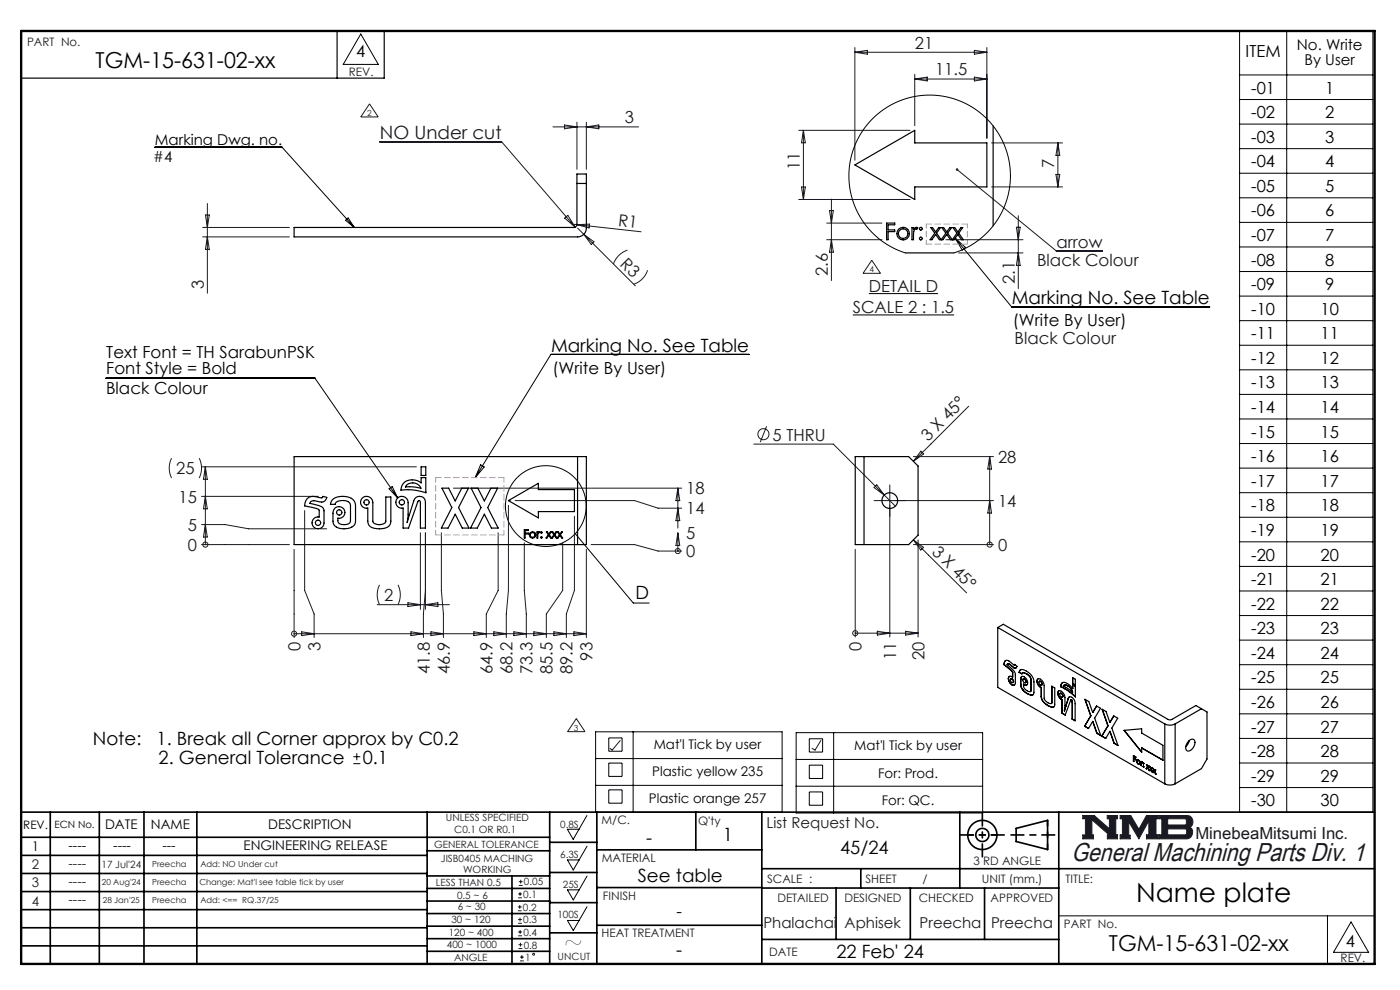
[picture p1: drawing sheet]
<svg xmlns="http://www.w3.org/2000/svg" width="297mm" height="210mm" viewBox="0 0 297 210" stroke-linecap="round" stroke-linejoin="round" font-family="sans-serif">
<g fill="none" stroke="#000" stroke-width=".35">
<path d="M4.5 172.3h287.1M4.5 177.6h112.1M10.7 172.3v32.2M21.1 172.3v32.2M30.5 172.3v32.2M41.8 172.3v32.2M90.6 172.3v32.2M116.6 172.3v32.2M116.6 178.7h10M126.6 172.3v32.2M147.6 172.3v8M161.6 172.3v32.2"/>
<path d="M203.6 172.3v16.1M215.6 175.7l6.6-1.7v6.2l-6.6-1.7zM224.6 172.3v32.2M4.5 185.3h86.1M4.5 181.4h86.1M4.5 189.1h86.1M4.5 193h86.1M4.5 196.8h86.1M90.6 199.1h26M90.6 193.8h26M90.6 188.5h26M90.6 191.1h26"/>
<path d="M90.6 180.5h26M90.6 185.8h26M90.6 196.5h26M108.6 185.8v18.5M116.6 185.1h10M116.6 191.5h10M116.6 197.9h10M126.6 196.3h35M126.6 188.3h35M126.6 180.3h35M161.6 184.3h130M161.6 199.3h63"/>
<path d="M161.6 188.4h63M177.4 188.4v10.9M182.6 184.3v4.1M193.1 188.4v10.9M208.9 188.4v10.9M4.5 200.6h86.1M90.6 201.8h26"/>
<circle cx="208.4" cy="177.1" r="3.1"/>
<circle cx="208.4" cy="177.1" r="1.39"/>
</g>
<path d="M131.6 157.1l-1.7 2-.5-.4M174.1 157.1l-1.2 2-.6-.4M229.7 173h2.4l3.3 2.8v-2.1h-.5v-.7h2.2v.7h-.4v3.4h.4v.8h-2.2v-.8h.4l-3.7-3.2v3.2h.4v.8h-2.3v-.8h.6v-3.4h-.6zM237.6 173h2.3l1.7 2.9 1.6-2.9h2.5v.7h-.5v3.4h.5v.8h-2.5v-.8h.5v-3l-2.1 3.8-2.1-3.6v2.9h.3v.7h-2.2v-.8h.5v-3.4h-.5zM245.9 173h6a1.34 1.34 0 0 1 1.1 1 1.34 1.34 0 0 1-.6 1.5 1.33 1.33 0 0 1 .5 1.4 1.33 1.33 0 0 1-1.2 1h-5.8v-.8h.6v-3.4h-.6zM247.7 173.7h3.8l.2 .2v.8l-.3 .3h-3.7zM247.7 175.8h3.8l.2 .3v.7l-.3 .3h-3.7z" fill="none" stroke="#191924" stroke-width=".21"/>
<path d="M76.5 7.2l3.8 6.5h-7.5zM124.5 173l-2.9 5-1.2-2.1h2.4M124.5 179.5l-2.9 5.1-1.2-2.2h2.4M124.5 185.8l-2.9 5.1-1.2-2.1h2.4M124.5 192.3l-2.9 5.1-1.2-2.1h2.4M224.6 194.3h67M281.6 194.3v10.2M286.6 195.6l3.7 6.4h-7.4z" fill="none" stroke="#000" stroke-width=".21"/>
<path d="M4.5 6.6h287.1" fill="none" stroke="#000" stroke-width=".21" stroke-dasharray="6.3 1.3 1.3 1.3" stroke-dashoffset="1.9"/>
<path d="M71.5 6.6v10M81.5 6.6v10h-77" fill="none" stroke="#000" stroke-width=".25"/>
<path d="M205.3 177.1h6.2M222.2 174v6.2" fill="none" stroke="#000" stroke-width=".35" stroke-dasharray="15.2 1.3 1.3 1.3" stroke-dashoffset="14.1"/>
<path d="M203.8 177.1h9.2M208.4 172.5v9.2M214.5 177.1h9.3" fill="none" stroke="#000" stroke-width=".35" stroke-dasharray="15.2 1.3 1.3 1.3" stroke-dashoffset="12.5"/>
<path d="M4.5 6.6h287.1v197.9h-287.1z" fill="none" stroke="#000" stroke-width=".5"/>
<path d="M229.7 173v.7h.6v3.4h-.6v.8h2.3v-.8h-.4v-3.2l3.7 3.2h-.4v.8h2.2v-.8h-.4v-3.4h.4v-.7h-2.2v.7h.5v2.1l-3.3-2.8zM237.6 173v.7h.5v3.4h-.5v.8h2.2v-.7h-.3v-2.9l2.1 3.6 2.1-3.8v3h-.5v.8h2.5v-.8h-.5v-3.4h.5v-.7h-2.5l-1.6 2.9-1.7-2.9zM247.7 175.8h3.8l.2 .3v.7l-.3 .3h-3.7zM245.9 173v.7h.6v3.4h-.6v.8h6.3l.5-.5 .3-.8-.1-.7-.5-.4a1.34 1.34 0 0 0 .6-1.5 1.34 1.34 0 0 0-1.1-1zM247.7 173.7h3.7l.3 .2v.9l-.3 .2h-3.7z" fill-rule="evenodd" fill="#191924"/>
<g fill="none" stroke="#191924" stroke-width=".21">
<path d="M181.4 10.1v23.9M181.4 11.1h28M181.4 11.1l2.6-.4v.8zM194.1 15.8v10.8M194.1 16.8h15.3M194.1 16.8l2.6-.4v.8zM206.7 16.4l2.7 .4-2.7 .4zM206.7 10.7l2.7 .4-2.7 .4zM209.4 10.1v19.2M78.4 22l1.8 2.8h-3.7zM80.6 30.1h25.8l15.6 18.1M117.3 26.9h18.2"/>
<path d="M119.7 26.5l2.7 .4-2.7 .4zM122.4 25.9v10M124.4 25.9v10M124.4 26.9l2.6-.4v.8zM169.4 27.6h23.7M170 39.7h.8l-.4 2.6zM170.4 27.6v14.7M170.4 27.6l.4 2.7h-.8zM203 36l21.1 17.2h9.8M210.4 30.3h15M210.4 39.6h15M224 37h.8l-.4 2.6z"/>
<path d="M224.4 30.3v9.3M224.4 30.3l.4 2.7h-.8zM43 50.2h18.4M43 48.2h18.4M43.6 45.6h.8l-.4 2.6zM44 43.2v19M44 50.2l.4 2.7h-.8zM119.8 46.3l.7-.6 1.5 2.5zM121.7 47.6l14.3 1.6M122.4 47.7l2.7-.2-.1 .9zM122.5 48.4l12.3 12.2M123.8 49.7l2.2 1.6-.6 .6z"/>
<path d="M133.1 53.1a4.7 4.7 0 0 0-3 2.9M137.4 57.3a4.7 4.7 0 0 1-3 3M169.4 42.3h23.7M175.4 50.8h11.7M175.4 47.3h11.7M176 44.7h.8l-.4 2.6zM176.4 42.2v17.3M176.4 50.8l.4 2.7h-.8zM184.9 55.2l1.9 2.8h-3.7zM200.7 50.8h16.3M203.4 53.6h13.6M215.6 48.2h.8l-.4 2.6z"/>
<path d="M216 45.8v15.4M216 53.6l.4 2.7h-.8zM36.4 97.2a4.7 4.7 0 0 0 0 4.2M42.3 97.2a4.7 4.7 0 0 1 0 4.2M42.8 99h45.5M43.6 99v16.5M43.6 99l.4 2.7h-.8zM159.9 94.2h16.9l10.8 10.8M162.6 90.4l-1.3 3.4M193.8 96.9h17M195.4 95.7l.5 .6-2.1 1.6zM205.5 86.2l-11.7 11.7"/>
<path d="M209.9 96.9v18.6M209.9 96.9l.5 2.6h-.9zM42.8 115.5h18.6M42.8 111.3h5l5 .9h14.2M42.8 105.3h24.7M43.6 111.3l.4 2.6h-.8zM43.6 105.3l.4 2.6h-.8zM43.6 115.5h.1M62.4 116.5v18.7M64.6 108.3v16.9l2 5v5M89.2 113v16.3M90.3 113v16.3"/>
<path d="M93.6 113v12.2l.5 5v5M96.2 103.6h48.4M105.7 113v12.2l-2.5 5v5M107.9 107.2v18l-.5 5v5M109.3 106.2h25.3l5 1.6h5M111.2 115.1v10.1l.5 5v5M119.4 115.1v10.1l-3.5 5v5M121.9 109.5v15.7l-1.8 5v5M124.4 116.5v18.7M125.4 115.5h9.2l5 1.4h5M143.8 103.6l.4 2.6h-.8zM143.8 103.6v8.4"/>
<path d="M143.8 113.1v3.8M143.8 113.1l.4 2.6h-.8zM143.8 107.8l.4 2.6h-.8zM143.8 116.9h.1M181.4 116.5v18.6M186 102.9l1.6 2.1-2.2-1.6zM187.6 105l2.3 2.4M188.8 104.5v30.6M193.8 115.5h17M193.8 114.5l2.1 1.6-.6 .6zM193.8 114.5l11.3 11.3M194.8 114.5v20.6"/>
<path d="M209.9 106.2l.5 2.6h-.9zM210 115.5h.1M210.8 106.2h-23.7M62.4 134.4h.1M62.4 134.4h62M64 134l2.6 .4-2.6 .4zM80 128.3h15.3M80.5 124.1a4.7 4.7 0 0 0 0 4.2M84.4 124.1a4.7 4.7 0 0 1 0 4.2M86.5 127.9l2.7 .4-2.7 .4zM87.2 134l2.6 .4-2.6 .4zM90.3 128.3l2.6-.4v.8z"/>
<path d="M90.3 125.2l-.5 5v5M91.4 134l2.7 .4-2.7 .4zM100.5 134l2.7 .4-2.7 .4zM104.8 134l2.6 .4-2.6 .4zM109 134l2.7 .4-2.7 .4zM113.3 134l2.6 .4-2.6 .4zM117.5 134l2.6 .4-2.6 .4zM121.7 134l2.7 .4-2.7 .4zM181.4 134.3h.1M181.4 134.3h13.4M186.1 133.9l2.7 .4-2.7 .4zM192.1 133.9l2.7 .4-2.7 .4z"/>
<path d="M122.3 152.4l1.8 2.8h-3.7zM109.9 193.2h.8M109.9 192.4h.8M109.9 195.9h.8M109.9 195h.8M109.9 190.4h.8M109.9 189.6h.8M109.9 198.5h.8M109.9 197.7h.8M110.1 187.8h.8M110.1 187h.8M110.3 192v.8"/>
<path d="M110.3 194.6v.9M110.3 189.2v.8M110.3 197.3v.8M110.4 200v.8M110.5 186.6v.8M110 201.2h.8M110 200.4h.8M110.3 203.8h.8M110.3 203h.8M110.7 202.6v.8"/>
<circle cx="162" cy="92.1" r="1.18"/>
<circle cx="43.6" cy="115.5" r=".54"/>
<circle cx="143.8" cy="116.9" r=".54"/>
<circle cx="210" cy="115.5" r=".54"/>
<circle cx="62.4" cy="134.4" r=".54"/>
<circle cx="181.4" cy="134.3" r=".54"/>
<circle cx="113.2" cy="202.4" r=".2"/>
</g>
<g fill="none" stroke="#000" stroke-width=".21">
<path d="M263 6.5h28.2v165.8h-28.2zM263 15.9h28.2M273 6.5v165.8M32.8 31.3h27.1l15.3 16.9M263 21.1h28.2M263 26.3h28.2M263 31.5h28.2M263 36.7h28.2M73.3 46.7l.5-.5 1.4 2zM202.6 50.5l12 14.6h42M202.6 50.5l2.2 2-.7 .6zM263 42h28.2"/>
<path d="M263 47.2h28.2M263 52.4h28.2M263 57.6h28.2M158.9 75.2h-42l-16.1 26.1M180.9 66.8h21.5M184.3 62.3h14.7M263 62.8h28.2M263 68h28.2M263 73.2h28.2M263 78.4h28.2M22.5 80.2h44.3l17.6 25.4M102 98.6l.7 .5-1.9 2.2z"/>
<path d="M263 83.7h28.2M263 88.9h28.2M263 94.1h28.2M263 99.3h28.2M82.5 103.7l.7-.5 1.2 2.4zM122 113.2l12.3 14.7h3.4M263 104.5h28.2M263 109.7h28.2M263 114.9h28.2M263 120.1h28.2M263 125.4h28.2M263 130.6h28.2"/>
<path d="M263 135.8h28.2M75.7 159.8v1.5M126.4 155.2h39.5v17.1h-39.5zM129.1 156.5h2.9v2.9h-2.9zM134.3 155.2v17.1M168.9 155.4h39.6v17.1h-39.6zM171.7 156.7h2.8v2.8h-2.8zM176.9 155.4v17.1M263 141h28.2M263 146.2h28.2M263 151.4h28.2M263 156.6h28.2"/>
<path d="M75 162h1.4M75 160.5h1.4M126.4 160.9h39.5M126.4 166.6h39.5M129.1 161.9h2.9v2.8h-2.9zM129.1 167.5h2.9v2.9h-2.9zM168.9 161.1h39.6M168.9 166.8h39.6M171.7 162.3h2.8v2.8h-2.8zM171.7 168h2.8v2.8h-2.8zM263 161.8h28.2M263 167.1h28.2"/>
<circle cx="115.8" cy="107.3" r="8.6"/>
</g>
<path d="M69.3 112.2h-1.3M107.9 106.2h.4M187.1 106.2h-1.7M188.8 104.5v-1.6M188.8 107.9v1.6M190.4 106.2h1.7" fill="none" stroke="#191924" stroke-width=".21" stroke-dasharray="15.2 1.3 1.3 1.3"/>
<path d="M196.5 47.5h8.7M196.5 51.8h8.7M92.4 113.5h14.5M92.4 101.3h14.5" fill="none" stroke="#f0f" stroke-width=".21" stroke-dasharray="1.3 .6" stroke-dashoffset=".1"/>
<path d="M92.4 113.5v-12.2M106.9 113.5v-12.2" fill="none" stroke="#f0f" stroke-width=".21" stroke-dasharray="1.3 .6" stroke-dashoffset=".3"/>
<path d="M196.5 47.5v4.3M205.2 47.5v4.3" fill="none" stroke="#f0f" stroke-width=".21" stroke-dasharray="1.3 .6" stroke-dashoffset=".4"/>
<path d="M202.8 35.8a.27 .27 0 0 1 .5 0 .27 .27 0 0 1-.3 .4 .27 .27 0 0 1-.2-.3l.2 .1z" fill="#191924"/>
<g fill="none" stroke="#000" stroke-width=".25">
<path d="M122.4 38.9h2M181.4 35l12.7-7.4v2.7h15.3v9.3h-15.3v2.7zM210.7 26.7v21.2M62.4 48.2h59.3a.67 .67 0 0 0 .7-.6v-10.7h2v11.5a1.87 1.87 0 0 1-1.9 1.8h-60.1zM188.1 47.3h1.7v.4h-1.4v1.1h1.4v.3h-1.4v1.7h-.3zM192.1 53.6h10.3M193.5 48.3h.3v.4l.4-.4h.5l-.2 .3h-.4a1.51 1.51 0 0 0-.3 1.4v.8h-.3zM197.5 48.3h.3l.7 .9 .7-.9h.3l-.8 1.2 1 1.3h-.4l-.8-1.1-.8 1.1h-.4l1-1.3zM202 50.8l-1-1.3 .9-1.2h-.4l-.7 .9-.6-.9h-.4l.9 1.2-1 1.4M202 50.8h-.4l-.8-1.1-.8 1.1-.3 .1M202.2 48.3h.3l.7 .9 .7-.9h.3l-.8 1.2 1 1.3h-.4l-.8-1.1-.8 1.1-.4 .1 1-1.4zM89.3 99h1v1.9h-1z"/>
<path d="M122.5 96.9h1.9v18.6h-1.9M122.5 96.9h-60.1v18.6h60.1M122.5 96.9v18.6M183.3 96.9h-1.9v18.6h1.9M183.3 96.9h9.5l2 2v14.6l-2 2h-9.5M183.3 96.9v18.6M65.2 105.8a2.51 2.51 0 0 1 2.6-.2h.5l.2-.3 .8 .2-.1 .3a1.29 1.29 0 0 1-1.9 .5h-.4a.91 .91 0 0 0-1.2 .5l2.4 .6a1 1 0 0 1 .6 1v2.5a1.27 1.27 0 0 1-1.3 1.3 1.27 1.27 0 0 1-1.2-1.5 1.27 1.27 0 0 1 1.5-1v-1.5l-.2-.2-2.9-.7 .2-.8zM70.4 106.1a3.4 3.4 0 0 1 4.9 .4l.1 .8v3.5a2.35 2.35 0 0 1-2.9 1.3h-.4a1.55 1.55 0 0 1-1.5-1.6 3.1 3.1 0 0 1 .5-2.7 1.25 1.25 0 0 1 2 .5 1.25 1.25 0 0 1-1.4 1.6 1.08 1.08 0 0 0 1.3 1.4l.9-.2 .4-.5 .1-3.4a1.5 1.5 0 0 0-2.1-1l-.8 .2-.4 .6h-1zM76.9 105.6a1.33 1.33 0 0 1 1.5-.2 1.33 1.33 0 0 1 .7 1.2v4a1.62 1.62 0 0 0 2.4 .4l.3-.4v-5.2h1.1v5.1a1.66 1.66 0 0 1-1.9 1.6h-1.6l-.8-.4a1.35 1.35 0 0 1-.6-1.2v-2.7a1.26 1.26 0 0 1-1.4-.7 1.26 1.26 0 0 1 .3-1.5zM84.4 105.6a1.33 1.33 0 0 1 1.4-.2 1.33 1.33 0 0 1 .8 1.2v2.5l-.2 1.7 1.4-4.5a1.26 1.26 0 0 1 1.4-1 1.26 1.26 0 0 1 1.1 1.4v5.3h-1.1l-.1-5.8h-.3l-.2 .2-1.9 5.6h-1.2v-4.2a1.26 1.26 0 0 1-1.4-.7 1.26 1.26 0 0 1 .3-1.5zM85.6 102.5a2.91 2.91 0 0 1 3.7-.1v-1.1h1l.1 3.2-2.9-.6-2.5 .1zM86.3 102.8a1.95 1.95 0 0 1 3 .8l-1.7-.3h-1.6z"/>
<path d="M93.8 103.6h1.4l1.4 2.7 1.4-2.7h1.4l-2.1 4.1 2.2 4.3h-1.4l-1.5-2.9-1.5 2.9h-1.5l2.3-4.3zM99.9 103.6h1.5l1.4 2.7 1.3-2.7h1.5l-2.1 4.1 2.2 4.3h-1.4l-1.5-2.9-1.6 2.9h-1.4l2.2-4.3zM107.9 106.2l6.3-3.7v1.4h7.7v4.6h-7.7v1.4zM111.2 112.4h.9v.1h-.7v.6h.7v.2h-.7v.8h-.2zM113.9 112.8h.2v.2l.2-.2 .2 .1a.65 .65 0 0 0-.4 .8v.4h-.2zM115.9 112.8h.2l.3 .5 .4-.5h.1l-.4 .6 .5 .7h-.2l-.4-.5-.4 .5h-.2l.5-.7zM118.2 114.1h-.2l-.4-.5-.4 .5h-.2M118.2 114.1l-.5-.7 .4-.6h-.2l-.3 .5-.3-.5h-.2l.4 .6-.5 .7M118.3 112.8h.1l.4 .5 .3-.5h.2l-.4 .6 .5 .7h-.2l-.4-.5-.4 .5h-.2l.5-.7zM211.7 133.1l1.1-.7 35.1 20.2h.7l5.1-2.9 2.4 1.3v10l-1.2 2-5.6 3.3M211.7 133.1l35.4 20.5M211.7 133.1v12.7l35.4 20.5"/>
<path d="M213 141a.73 .73 0 0 1 .4-.9 .73 .73 0 0 1 .9 .3l1.5 1-.3 .3h-.4M213 141l1.8 1.7M213 141l1.8 1.6M213 141h.1M213.3 140.1l-.3 .9M213.7 140.8l.5 .1M213.9 144l.2 .6 .6 .7M213.9 143.9l.2 .7 .6 .6M213.9 143.9v.1M214.1 140.9l-.3-.1-.2 .2a3.4 3.4 0 0 1 1.8 2.1v2l-.3 .2h-.4M214.1 140.9l1 .8M214.2 140.9l1 .7"/>
<path d="M214.2 140.9h-.1M214.2 143.5l-.3 .4M214.7 144h-.2a.44 .44 0 0 0-.1 .5 .44 .44 0 0 0 .6 .2v-.1M214.7 144l.3 .6M214.7 145.2l.5 .1M214.7 144h-.3M214.7 144h.1M214.7 145.2v.1M214.8 143.6a.49 .49 0 0 0-.6-.1 .49 .49 0 0 0-.3 .5M214.8 142.7v.9M214.8 142.6v1M214.8 142.6v.1"/>
<path d="M215 144.6l-.1 .2M215 144.6h.1M215.2 141.6l.3 .1M215.2 141.6l-.1 .1M215.3 141l-.1 .1M216.2 142.6a.71 .71 0 0 1 .5-.6 .71 .71 0 0 1 .7 .2 2.96 2.96 0 0 1 1.9 2.4v2.4l-.1 .3-.3 .1M216.2 142.6l.6 .4 .3-.3 .7 .3M216.2 142.6h.1M216.5 145.2l.5 1.1M216.5 142.1l-.3 .5M216.6 144.1l-.1-.3a.5 .5 0 0 1 .5-.4 .5 .5 0 0 1 .5 .3 1.08 1.08 0 0 1 .2 1.6h-.4M216.6 145.2l.4 1.1"/>
<path d="M216.6 144.1l-.1 1.1M216.6 145.2h-.1M216.8 143.5l-.2 .6M216.9 142.7h.3l.6 .3M217 146.3l.9 .8M217 146.3h.1M217.1 145.1a1.38 1.38 0 0 0 1.5 1.6l.1-.3M217.1 145.1l.2 .2M217.1 145.1l.2 .1M217.3 144h-.1a.44 .44 0 0 0-.1 .6 .44 .44 0 0 0 .5 .1v-.1M217.3 144l.3 .6M217.3 145.2l.5 .1"/>
<path d="M217.3 145.2v.1M217.3 144l.4 .6M217.3 144h-.2M217.3 144h.1M217.6 144.8h-.1M217.7 144.6l-.1 .2M217.7 144.6h-.1M217.8 143l.6 .5M217.8 143l.7 .5M217.8 143h.1M217.9 147.1l1 .3M217.9 147.1h.1"/>
<path d="M218.4 143.5l.3 .7M218.5 143.5l.3 .7M218.5 143.5h-.1M218.6 146.7h.1M218.7 144.2v2.2M218.8 146.4l-.2 .3M218.8 144.2v2.2M218.8 144.2h-.1M218.8 146.4h-.1M218.9 147.4h.1M219.2 147.4h-.3M220 144.5l.1-.4a1.19 1.19 0 0 1 1.4 1.3v2.7a1.48 1.48 0 0 0 1.6 1.1v-.1"/>
<path d="M220 144.5l.1 .6 .6 .7M220 144.5l.2 .6 .5 .7M220 144.5h.1M220.2 144l-.2 .5M220.7 145.8l.2 .1M220.7 144.6l.4 .5M220.7 144.6l-.1-.1a.44 .44 0 0 0-.1 .6 .44 .44 0 0 0 .5 .1l.1-.1M220.7 145.8h.2M220.7 145.8h.1M220.8 144.5l.3 .6M220.8 144.5h-.3M220.8 144.5l-.1 .1"/>
<path d="M220.9 147.7a2.34 2.34 0 0 0 1.4 2M220.9 147.7a2.34 2.34 0 0 0 1.5 2M220.9 145.8v1.9M220.9 145.8v.1M221.1 145.1l-.1 .2M221.1 145.1h.1M222.4 149.7l.6 .3 .6-.1M222.4 149.7h-.1M223.1 149.1v-3.5l.7 .3v3.5a.62 .62 0 0 1-.4 .7 .62 .62 0 0 1-.8-.2l-.3-.2M223.2 149l-.2 .2M223.2 145.6v3.4M223.2 149l-.1 .1"/>
<path d="M224.4 147l.1-.4a1.2 1.2 0 0 1 1.4 1.4l-.1 2.8M224.4 147l.2 .7 .5 .6M224.4 147l.2 .7 .6 .6M224.4 147h.1M224.6 146.5l-.2 .5M225 145.7a.81 .81 0 0 1 .5-.9 .81 .81 0 0 1 .9 .2l1.1 1.1M225 145.7l.9 .4M225.1 145.6l.9 .5M225.1 145.6l-.1 .1M225.1 148.3l.2 .1M225.1 147.1h-.1a.44 .44 0 0 0-.1 .5 .44 .44 0 0 0 .5 .2l.1-.1M225.1 147.1l.4 .6"/>
<path d="M225.2 148.3l.1 .1M225.2 148.3h-.1M225.2 147.1l.3 .5M225.2 147.1h-.3M225.2 147.1h-.1M225.3 148.4v2.9M225.3 148.4h.1M225.4 144.8l-.2 .2-.1 .6M225.5 147.6l-.1 .3M225.5 147.6v.1M225.7 145.3h.4l.5 .2M226 146.1l2.1 1.7"/>
<path d="M226 146.1h-.1M226.1 149.8l-.3 1M226.1 149.8h.1M226.5 145.5l-.6-.2-.3 .2 1.9 1.3M226.5 145.5l.6 .4 .4 .9M226.6 145.5l.7 .7 .2 .6M226.6 145.5h-.1M226.7 148.1v-.1a.91 .91 0 0 1 1.3 .8l.1 4.1-.6-.4M226.7 148.1l-.6 1.7M226.9 147.8l-.2 .3M227.2 148.4l.1 .1M227.3 148.5h-.2l-1.1 3.2-.7-.4"/>
<path d="M227.3 148.5l.2 .4M227.3 148.5h.1M227.5 148.9v3.6M227.5 152.5h.1M227.5 146.1v-.8l.6 .3v2.2l-2.2-1.7M227.5 143.7l.6 .4v1.2l-.6-.3zM227.6 143.8l-.1 1.2M227.6 145.3l-.1 .8M230.1 154.1l.8 .4M230.2 148.4l1.2 3.4M231.4 151.8l-1.3 2.3M231.4 151.8h.1"/>
<path d="M231.8 153l-.9 1.5M231.8 153l.9 2.6M231.8 151.1l.8-1.3 .9 .4-1.3 2.1 1.3 3.7-.8-.4M231.8 151.1l-.8-2.3-.9-.5 1.3 3.5M232.6 149.8l-.8 1.3M233.7 156.2l.9 .4M233.8 156.1l-.1 .1M233.9 150.5l1.2 3.4M235.1 153.9l-1.4 2.3M235.4 155.1l-.8 1.5M235.4 155.1l.9 2.6M235.5 153.2l-.9-2.3-.8-.5 1.3 3.5"/>
<path d="M235.5 153.2h.1M236.3 151.9l.8 .5-1.2 2 1.3 3.8-.9-.5M236.3 151.9l-.8 1.3M238.5 154.9l3.7-.3v.9l4.5 2.6v3.2l-4.5-2.6v.9zM238.5 154.9l3.7 4.6M242.2 158.6v.1M247.1 153.6a2.43 2.43 0 0 0 2.2 0M247.1 153.6v12.7M249.3 153.6v12.7M252.1 157.2a.74 .74 0 0 1 1.1-.4 .74 .74 0 0 1 .2 1.1 1.44 1.44 0 0 1-1.7 1.3 1.55 1.55 0 0 1 .4-2zM252.3 157.1l-.3 .7-.4 .5M254.9 150.3l-5.6 3.3"/>
<path d="M240.5 161.4v.1M240.5 161.4l-.1 .1M240.5 160.9v.6h-.1M240.5 160.4v.4l.4 .4-.4-.3M240.5 160.4l.4 .3-.5-.4v1.2M240.5 160.4l.4 .2M240.5 160.9l.4 .2M241.1 161.4l.4 .7M241.1 161.4h.1M241.2 161.1l-.1 .3M241.2 161.1a.56 .56 0 0 1 .6 .4 .56 .56 0 0 1-.2 .6h-.1M241.2 161.1h.1"/>
<path d="M241.5 161.3l-.2-.1a.4 .4 0 0 0 0 .6 .4 .4 0 0 0 .5 .1v-.1M241.5 161.3l.3 .5M241.5 161.3h-.2M241.5 161.3h.1M241.5 162.1h.2M241.5 162.1h.1M241.8 161.8l-.1 .2M241.8 161.8h.1M242.1 162.4h.1M242.1 162.4h-.1M242.1 161.5v.9M242.1 161.7h.2"/>
<path d="M242.1 161.7l-.1-.2v.9M242.2 161.7h-.1M242.2 161.7h.1M242.3 161.7l-.2 .1v.6h-.1M242.3 161.7l.1 .1M242.3 161.7h-.1M242.3 161.7h.1M242.5 162.6l.1 .1M242.5 162.6h.1v.1M242.5 161.9l.1 .1M242.5 161.9h.1v.1M242.5 161.8l.1 .2"/>
<path d="M242.5 162.5l.1 .2M242.5 161.8v.1M242.5 162.5v.1M242.5 161.8h.1M242.5 162.5h.1M242.6 162h.1M242.6 162.7h.1M243.2 163l.1 .1M243.3 162.2l.2 .5-.3-.5 .3 .5M243.5 162.9l-.2 .2M243.5 162.9l.2 .5M243.5 162.8l.3 .5"/>
<path d="M243.5 162.8v.1M243.6 162.8l.3 .6M243.7 162.5h.1l-.2 .3M243.7 162.5l-.5 .5M243.7 163.4h.2M243.8 163.3v.1M243.8 163.3l-.1 .1M243.9 163.4l.1 .1M243.9 162.6l.2 .5zM244 162.6l.2 .5M244.2 163.1l-.3 .3M244.2 163.1l.3-.2-.2 .3 .2 .6"/>
<path d="M244.2 163.3l-.3 .1M244.2 163.3l.2 .5M244.2 163.3l.3 .4M244.2 163.1h.1M244.4 163.8h.1M244.5 163.7v.1M244.5 163.7l-.1 .1M244.5 163.8l.2 .1M244.7 163l.2 .5M244.7 163h-.1l.3 .5M244.9 163.5l-.4 .3M244.9 163.7l-.4 .1"/>
<path d="M244.9 163.7l.2 .5M244.9 163.6v.1M245.1 163.3h.1l-.3 .3 .3 .6h-.1M245.1 163.3l-.2 .2zM245.1 164.2h.1M247.1 166.3a2.43 2.43 0 0 0 2.2 0"/>
<circle cx="191.6" cy="49.6" r="1.02"/>
<circle cx="191.6" cy="49.6" r="1.34"/>
<circle cx="195.3" cy="50.6" r=".29"/>
<circle cx="195.3" cy="48.5" r=".29"/>
<circle cx="67.5" cy="110.9" r=".56"/>
<circle cx="72" cy="108.7" r=".56"/>
<circle cx="77.8" cy="106.6" r=".56"/>
<circle cx="85.2" cy="106.6" r=".56"/>
<circle cx="113" cy="113.5" r=".51"/>
<circle cx="113" cy="113.5" r=".67"/>
<circle cx="114.9" cy="114" r=".15"/>
<circle cx="114.9" cy="113" r=".15"/>
<circle cx="188.8" cy="106.2" r="1.67"/>
</g>
<path d="M192.1 53.6l-2.9-1.1-2.5-1.7-2.3-2.1-1.7-2.4-1.4-2.7-.9-2.9-.3-3.1 .2-2.9 .7-2.9 1.2-2.8 1.7-2.5 2.2-2.2 2.5-1.8 2.6-1.3 3-.8 3-.2 3.1 .2 2.9 .9 2.8 1.3 2.4 1.7 2.1 2.2 1.7 2.5 1.2 2.7 .7 2.9 .3 3-.4 3.1-.8 2.9-1.4 2.7-1.9 2.5-2.1 2-2.6 1.7-2.8 1.1" fill="none" stroke="#000" stroke-width=".21"/>
<text font-size="5.6" x="241" y="191.4">Name plate</text>
<text font-size="5.5" fill="#191924" x="227.3" y="182.7">General Machining Parts Div. 1</text>
<text font-size="4.9" x="119.6" y="201.6">~</text>
<g font-size="4.7">
<text x="20.3" y="14.4">TGM-15-631-02-xx</text>
<text x="235.2" y="201.7">TGM-15-631-02-xx</text>
</g>
<text font-size="3.9" fill="#191924" x="80.6" y="29.5">NO Under cut</text>
<g font-size="3.9">
<text x="214.6" y="64.5">Marking No. See Table</text>
<text x="116.9" y="74.6">Marking No. See Table</text>
<text x="134.8" y="127.1">D</text>
<text x="19.7" y="158.1">Note:</text>
<text x="33.2" y="158.1">1. Break all Corner approx by C0.2</text>
<text x="33.7" y="162">2. General Tolerance</text>
<text x="77" y="162">0.1</text>
<text x="137.1" y="179.1">-</text>
<text x="153.3" y="178.4">1</text>
<text x="178.2" y="181.1">45/24</text>
<text x="135.3" y="187">See table</text>
<text x="143.5" y="202.9">-</text>
<text x="177.4" y="203.3">22 Feb' 24</text>
</g>
<g font-size="3.5" fill="#191924">
<text x="194.1" y="10.3">21</text>
<text x="198.4" y="16">11.5</text>
<text x="132.5" y="26.2">3</text>
<text x="223.7" y="35.6" transform="rotate(-90 223.7 35.6)">7</text>
<text x="169.7" y="36.1" transform="rotate(-90 169.7 36.1)">11</text>
<text x="131" y="47.9" transform="rotate(6 131 47.9)">R1</text>
<text x="224.1" y="52.7">arrow</text>
<text x="131.4" y="56.2" transform="rotate(45 131.4 56.2)">R3</text>
<text x="175.6" y="58.5" transform="rotate(-90 175.6 58.5)">2.6</text>
<text x="220" y="56.4">Black Colour</text>
<text x="43.2" y="61.2" transform="rotate(-90 43.2 61.2)">3</text>
<text x="184.3" y="61.9">DETAIL D</text>
<text x="215.3" y="60.2" transform="rotate(-90 215.3 60.2)">2.1</text>
<text x="180.9" y="66.4">SCALE 2 : 1.5</text>
<text x="215.2" y="73">Black Colour</text>
<text x="163.9" y="93.4">5 THRU</text>
<text x="196.9" y="93.7" transform="rotate(-45 196.9 93.7)">3 X 45°</text>
<text x="37.4" y="100.6">25</text>
<text x="211.7" y="98.2">28</text>
<text x="37.9" y="106.6">15</text>
<text x="145.6" y="104.9">18</text>
<text x="211.7" y="107.5">14</text>
<text x="39.8" y="112.6">5</text>
<text x="145.6" y="109.1">14</text>
<text x="39.8" y="116.9">0</text>
<text x="145.6" y="118.2">0</text>
<text x="145.6" y="114.4">5</text>
<text x="197.5" y="117.2" transform="rotate(45 197.5 117.2)">3 X 45°</text>
<text x="211.7" y="116.9">0</text>
<text x="81.5" y="127.5">2</text>
<text x="63.7" y="138.2" transform="rotate(-90 63.7 138.2)">0</text>
<text x="68" y="138.2" transform="rotate(-90 68 138.2)">3</text>
<text x="91.2" y="143.1" transform="rotate(-90 91.2 143.1)">41.8</text>
<text x="95.4" y="143.1" transform="rotate(-90 95.4 143.1)">46.9</text>
<text x="104.5" y="143.1" transform="rotate(-90 104.5 143.1)">64.9</text>
<text x="108.7" y="143.1" transform="rotate(-90 108.7 143.1)">68.2</text>
<text x="113" y="143.1" transform="rotate(-90 113 143.1)">73.3</text>
<text x="117.2" y="143.1" transform="rotate(-90 117.2 143.1)">85.5</text>
<text x="121.5" y="143.1" transform="rotate(-90 121.5 143.1)">89.2</text>
<text x="125.7" y="140.1" transform="rotate(-90 125.7 140.1)">93</text>
<text x="182.8" y="138.1" transform="rotate(-90 182.8 138.1)">0</text>
<text x="190.1" y="140" transform="rotate(-90 190.1 140)">11</text>
<text x="196.1" y="140" transform="rotate(-90 196.1 140)">20</text>
<text x="253.6" y="178.1">MinebeaMitsumi Inc.</text>
</g>
<g font-size="3.5">
<text x="75.6" y="12.1">4</text>
<text x="264.2" y="12.2">ITEM</text>
<text x="265.4" y="19.8">-01</text>
<text x="281.1" y="19.8">1</text>
<text x="265.4" y="25.1">-02</text>
<text x="281.1" y="25.1">2</text>
<text x="265.4" y="30.3">-03</text>
<text x="265.4" y="35.5">-04</text>
<text x="281.1" y="30.3">3</text>
<text x="281.1" y="35.5">4</text>
<text x="265.4" y="40.7">-05</text>
<text x="281.1" y="40.7">5</text>
<text x="265.4" y="45.9">-06</text>
<text x="281.1" y="45.9">6</text>
<text x="265.4" y="51.1">-07</text>
<text x="281.1" y="51.1">7</text>
<text x="265.4" y="56.3">-08</text>
<text x="281.1" y="56.3">8</text>
<text x="265.4" y="61.5">-09</text>
<text x="281.1" y="61.5">9</text>
<text x="214.9" y="69.2">(Write By User)</text>
<text x="265.4" y="66.8">-10</text>
<text x="265.4" y="72">-11</text>
<text x="280.2" y="66.8">10</text>
<text x="280.2" y="72">11</text>
<text x="22.6" y="75.9">Text Font = TH SarabunPSK</text>
<text x="265.4" y="77.2">-12</text>
<text x="280.2" y="77.2">12</text>
<text x="22.5" y="83.7">Black Colour</text>
<text x="22.6" y="79.4">Font Style = Bold</text>
<text x="117.2" y="79.4">(Write By User)</text>
<text x="265.4" y="82.4">-13</text>
<text x="280.2" y="82.4">13</text>
<text x="265.4" y="87.6">-14</text>
<text x="280.2" y="87.6">14</text>
<text x="265.4" y="92.8">-15</text>
<text x="280.2" y="92.8">15</text>
<text x="265.4" y="98">-16</text>
<text x="280.2" y="98">16</text>
<text x="265.4" y="103.3">-17</text>
<text x="280.2" y="103.3">17</text>
<text x="265.4" y="108.5">-18</text>
<text x="265.4" y="113.7">-19</text>
<text x="280.2" y="108.5">18</text>
<text x="280.2" y="113.7">19</text>
<text x="265.4" y="118.9">-20</text>
<text x="280.2" y="118.9">20</text>
<text x="265.4" y="124.1">-21</text>
<text x="280.2" y="124.1">21</text>
<text x="265.4" y="129.3">-22</text>
<text x="280.2" y="129.3">22</text>
<text x="265.4" y="134.5">-23</text>
<text x="280.2" y="134.5">23</text>
<text x="265.4" y="139.8">-24</text>
<text x="280.2" y="139.8">24</text>
<text x="265.4" y="145">-25</text>
<text x="280.2" y="145">25</text>
<text x="265.4" y="150.2">-26</text>
<text x="265.4" y="155.4">-27</text>
<text x="280.2" y="150.2">26</text>
<text x="280.2" y="155.4">27</text>
<text x="265.4" y="160.6">-28</text>
<text x="280.2" y="160.6">28</text>
<text x="265.4" y="165.8">-29</text>
<text x="280.2" y="165.8">29</text>
<text x="265.4" y="171">-30</text>
<text x="280.2" y="171">30</text>
<text x="143.5" y="194.6">-</text>
<text x="285.5" y="200.9">4</text>
</g>
<g font-size="3.2">
<text x="275.1" y="10.5">No. Write</text>
<text x="276.7" y="13.7">By User</text>
<text x="32.5" y="34.3">#4</text>
<text x="32.9" y="30.8">Marking Dwg. no.</text>
</g>
<g font-size="3.2" fill="#191924">
<text x="162.6" y="175.5">List Request No.</text>
<text x="162" y="196.8">Phalachai</text>
<text x="179.2" y="196.8">Aphisek</text>
<text x="195.1" y="196.8">Preecha</text>
<text x="210.2" y="196.8">Preecha</text>
</g>
<g font-size="2.8">
<text x="138.7" y="158.9">Mat'l Tick by user</text>
<text x="181.2" y="159.1">Mat'l Tick by user</text>
<text x="138.4" y="164.6">Plastic yellow 235</text>
<text x="186.3" y="165">For: Prod.</text>
<text x="137.7" y="170.2">Plastic orange 257</text>
<text x="187.1" y="170.7">For: QC.</text>
<text x="22.3" y="175.9">DATE</text>
<text x="32" y="175.9">NAME</text>
<text x="56.9" y="175.9">DESCRIPTION</text>
<text x="6.8" y="180.6">1</text>
<text x="14.5" y="180.3">----</text>
<text x="24" y="180.3">----</text>
<text x="34.5" y="180.3">---</text>
<text x="51.7" y="180.3">ENGINEERING RELEASE</text>
</g>
<g font-size="2.8" fill="#191924">
<text x="6.8" y="184.4">2</text>
<text x="14.5" y="184.1">----</text>
<text x="6.8" y="188.3">3</text>
<text x="14.5" y="188">----</text>
<text x="14.5" y="191.8">----</text>
<text x="6.8" y="192.1">4</text>
</g>
<g font-size="2.5" fill="#191924">
<text x="5.7" y="9.8">PART No.</text>
<text x="74" y="16">REV.</text>
<text x="127.6" y="174.8">M/C.</text>
<text x="148.1" y="175.1">Q'ty</text>
<text x="127.6" y="182.8">MATERIAL</text>
<text x="206.5" y="183.6">3 RD ANGLE</text>
<text x="127.9" y="191">FINISH</text>
<text x="162.7" y="187.2">SCALE :</text>
<text x="164.9" y="191.4">DETAILED</text>
<text x="179.1" y="191.4">DESIGNED</text>
<text x="183.6" y="187.2">SHEET</text>
<text x="194.9" y="191.4">CHECKED</text>
<text x="195.7" y="187.2">/</text>
<text x="208.3" y="187.2">UNIT (mm.)</text>
<text x="210.2" y="191.4">APPROVED</text>
<text x="226" y="187.2">TITLE:</text>
<text x="225.7" y="196.8">PART No.</text>
<text x="127.6" y="198.9">HEAT TREATMENT</text>
<text x="163.2" y="202.9">DATE</text>
<text x="284.4" y="204.1">REV.</text>
</g>
<text font-size="2.5" x="4.9" y="175.9">REV.</text>
<text font-size="2.1" x="11.6" y="175.6">ECN No.</text>
<g font-size="2.1" fill="#191924">
<text x="92.1" y="179.9">GENERAL TOLERANCE</text>
<text x="94.6" y="174.2">UNLESS SPECIFIED</text>
<text x="96.4" y="176.8">C0.1 OR R0.1</text>
<text x="118.8" y="175.5">0.8S</text>
<text x="21.5" y="184.1">17 Jul'24</text>
<text x="93.5" y="182.9">JISB0405 MACHING</text>
<text x="98.2" y="185.3">WORKING</text>
<text x="118.8" y="181.9">6.3S</text>
<text x="92.5" y="187.9">LESS THAN 0.5</text>
<text x="97" y="190.7">0.5 ~ 6</text>
<text x="111" y="190.4">0.1</text>
<text x="111.2" y="187.8">0.05</text>
<text x="119.4" y="188.4">25S</text>
<text x="95.8" y="195.8">30 ~ 120</text>
<text x="97.1" y="193.1">6 ~ 30</text>
<text x="110.9" y="193.2">0.2</text>
<text x="111" y="195.9">0.3</text>
<text x="118.2" y="194.8">100S</text>
<text x="94.8" y="201.1">400 ~ 1000</text>
<text x="95.2" y="198.5">120 ~ 400</text>
<text x="96.3" y="203.9">ANGLE</text>
<text x="111" y="198.5">0.4</text>
<text x="111.1" y="201.2">0.8</text>
<text x="111.4" y="203.8">1</text>
<text x="118.3" y="203.7">UNCUT</text>
</g>
<g font-size="1.8" fill="#191924">
<text x="77.9" y="24.6">2</text>
<text x="184.5" y="57.8">4</text>
<text x="121.8" y="155">3</text>
<text x="32.3" y="183.9">Preecha</text>
<text x="42.5" y="183.9">Add: NO Under cut</text>
<text x="21.6" y="187.7">20 Aug'24</text>
<text x="21.8" y="191.5">28 Jan'25</text>
<text x="32.3" y="187.7">Preecha</text>
<text x="32.3" y="191.5">Preecha</text>
<text x="42.3" y="187.7">Change: Mat'l see table tick by user</text>
<text x="42.5" y="191.6">Add: &lt;== RQ.37/25</text>
</g>
</svg>
